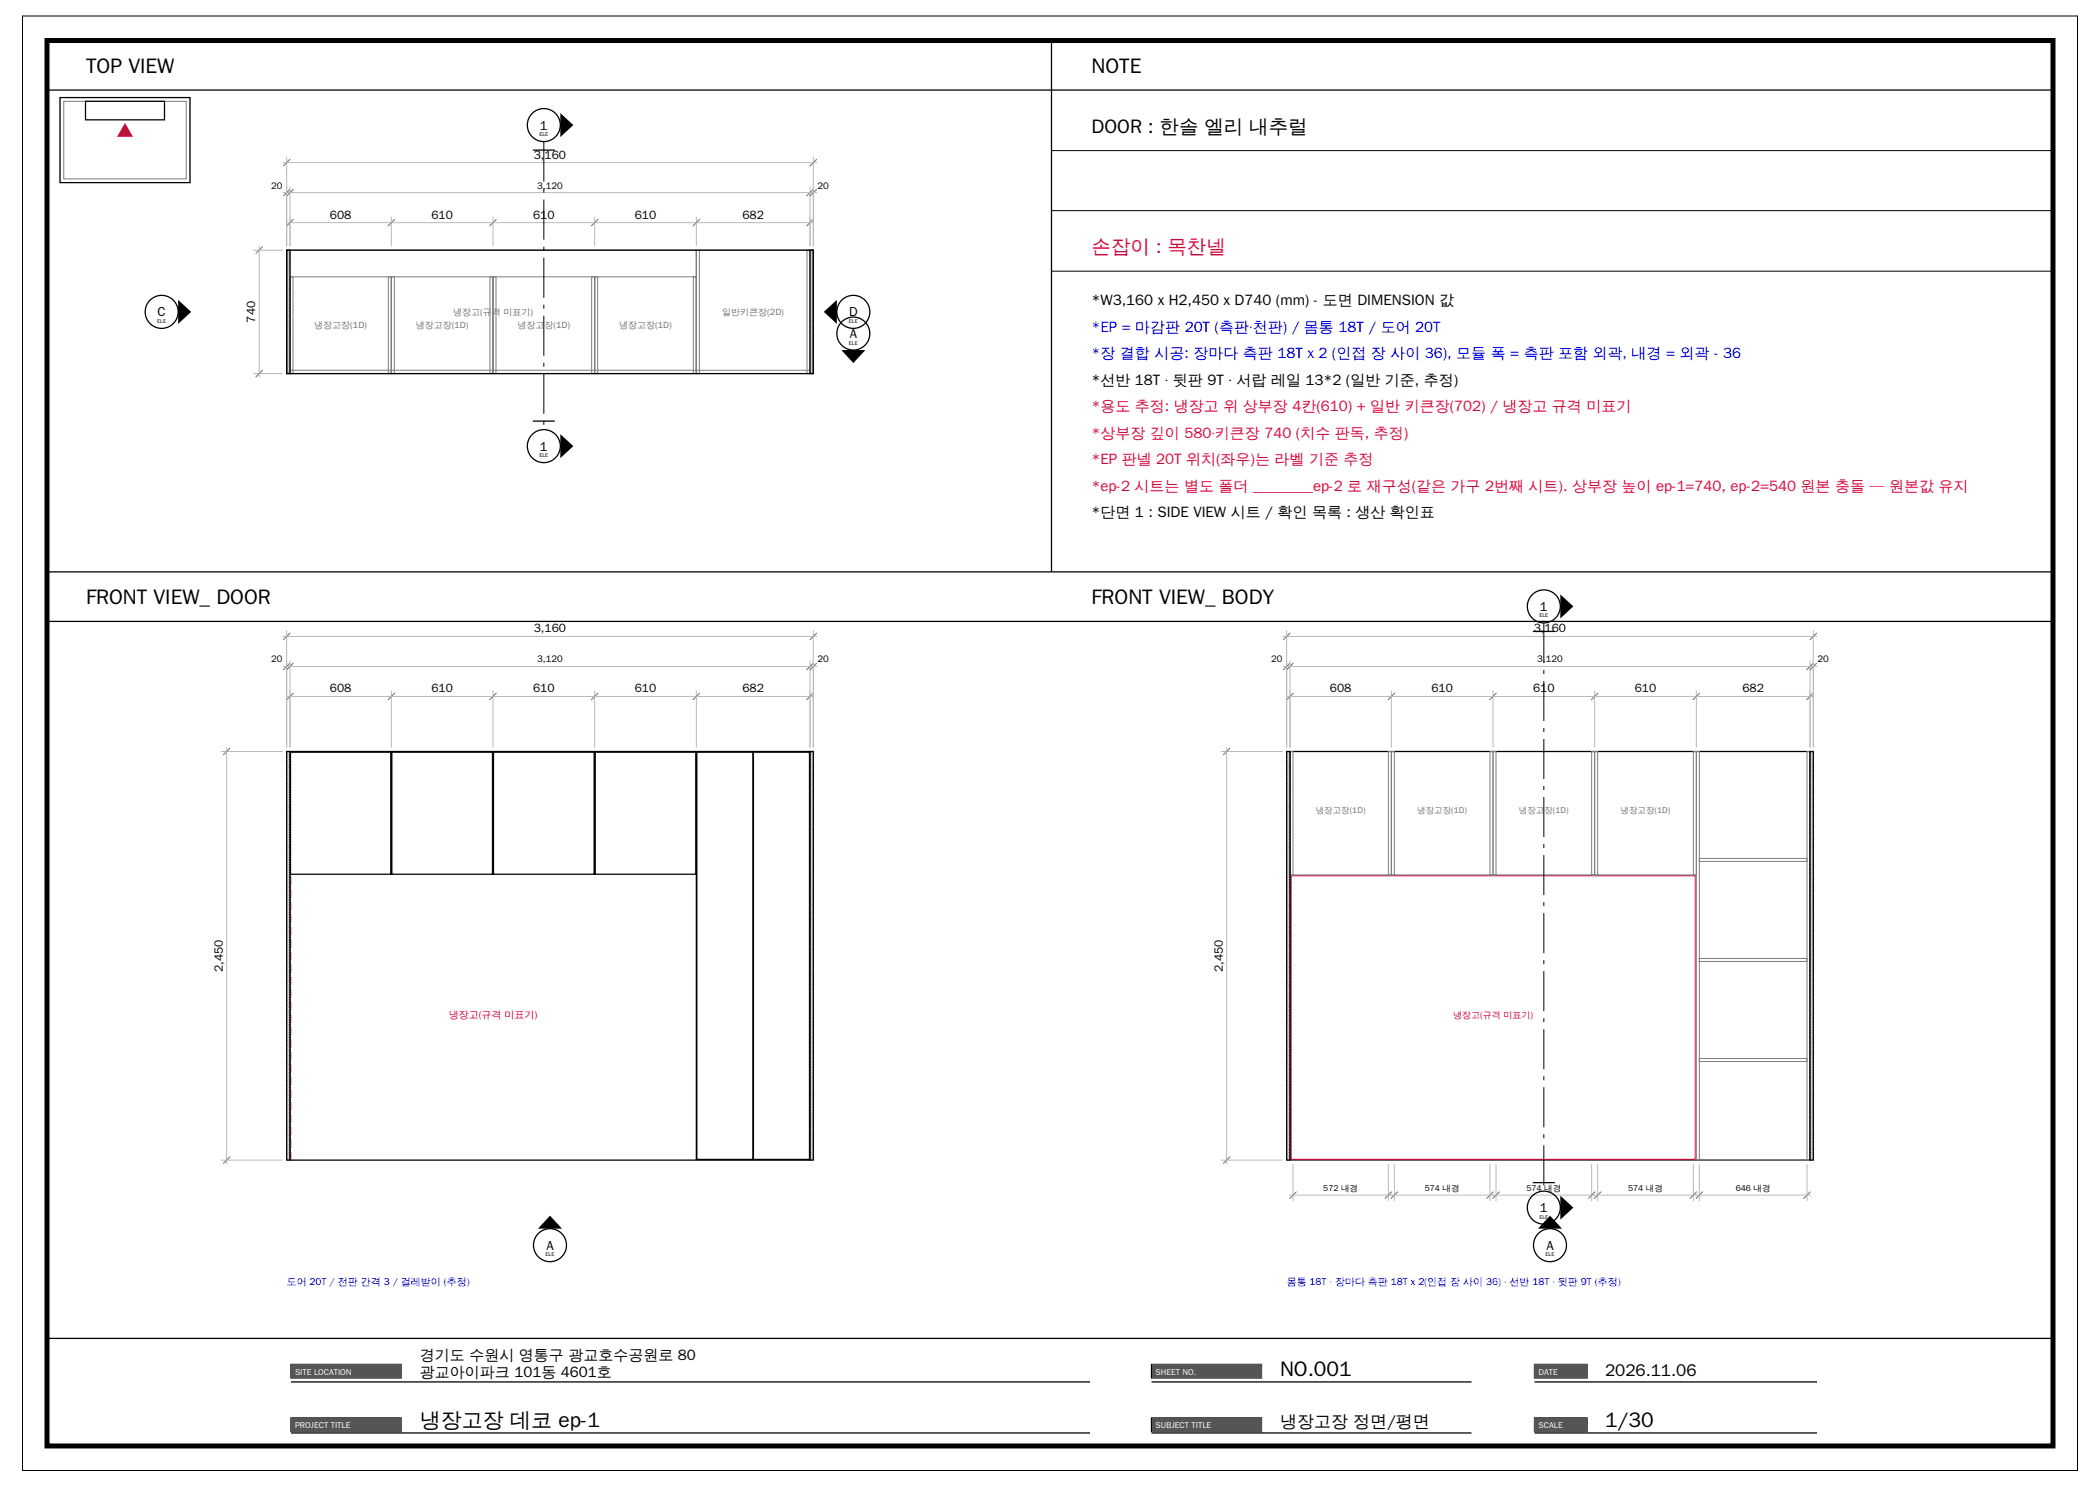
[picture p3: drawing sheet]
<svg xmlns="http://www.w3.org/2000/svg" width="420mm" height="297mm" viewBox="0 0 420 297" stroke-linecap="round" stroke-linejoin="round" font-family="sans-serif">
<path d="M4.5 3.2h411v290.7h-411zM210.3 30.1h200.3M210.3 42.1h200.3M210.3 54.2h200.3" fill="none" stroke="#000" stroke-width=".2"/>
<path d="M9.4 8.1h401.2v280.9h-401.2z" fill="none" stroke="#000" stroke-width="1" stroke-linecap="butt"/>
<path d="M9.4 18h401.2M210.3 8.6v105.7M9.4 114.3h401.2M9.4 124.2h401.2M9.4 267.5h401.2M58.2 272.7h22v2.7h-22z" fill="none" stroke="#000" stroke-width=".25"/>
<path d="M58.2 272.7h22v2.7h-22z" fill-rule="evenodd" fill="#555"/>
<path d="M58.2 276.2h159.8M58.2 283.4h22v2.7h-22z" fill="none" stroke="#000" stroke-width=".25"/>
<path d="M58.2 283.4h22v2.7h-22z" fill-rule="evenodd" fill="#555"/>
<path d="M230.3 272.7h22v2.7h-22zM58.2 286.4h159.8" fill="none" stroke="#000" stroke-width=".25"/>
<path d="M230.3 272.7h22v2.7h-22z" fill-rule="evenodd" fill="#555"/>
<path d="M230.3 276.2h64M230.3 283.4h22v2.7h-22z" fill="none" stroke="#000" stroke-width=".25"/>
<path d="M230.3 283.4h22v2.7h-22z" fill-rule="evenodd" fill="#555"/>
<path d="M306.9 272.7h10.5v2.7h-10.5zM230.3 286.4h64" fill="none" stroke="#000" stroke-width=".25"/>
<path d="M306.9 272.7h10.5v2.7h-10.5z" fill-rule="evenodd" fill="#555"/>
<path d="M306.9 276.2h56.5M306.9 283.4h10.5v2.7h-10.5z" fill="none" stroke="#000" stroke-width=".25"/>
<path d="M306.9 283.4h10.5v2.7h-10.5z" fill-rule="evenodd" fill="#555"/>
<path d="M12 19.5h26v17h-26zM17.1 20.2h15.8v3.8h-15.8zM306.9 286.4h56.5" fill="none" stroke="#000" stroke-width=".25"/>
<path d="M12.7 20.2h24.6v15.5h-24.6z" fill="none" stroke="#7d7d7d" stroke-width=".2"/>
<path d="M25 24.6l1.6 2.8h-3.2z" fill="#de0038"/>
<g fill="none" stroke="#7d7d7d" stroke-width=".2">
<path d="M58 50h81.3v24.7h-81.3zM58 55.3h20.3v19.4h-20.3zM58 55.3h.6v19.4h-.6zM77.7 55.3h.6v19.4h-.6zM78.3 55.3h20.3v19.4h-20.3zM78.3 55.3h.6v19.4h-.6zM98 55.3h.6v19.4h-.6zM98.6 55.3h20.3v19.4h-20.3zM98.6 55.3h.6v19.4h-.6zM118.3 55.3h.6v19.4h-.6zM118.9 55.3h20.4v19.4h-20.4zM118.9 55.3h.6v19.4h-.6z"/>
<path d="M138.7 55.3h.6v19.4h-.6zM139.3 50h22.7v24.7h-22.7zM139.3 50h.6v24.7h-.6zM161.4 50h.6v24.7h-.6zM58 74h104M258 150.2h.6v24.7h-.6zM277.7 150.2h.6v24.7h-.6zM278.3 150.2h.6v24.7h-.6zM298 150.2h.6v24.7h-.6zM298.6 150.2h.6v24.7h-.6zM318.3 150.2h.6v24.7h-.6zM318.9 150.2h.6v24.7h-.6z"/>
<path d="M338.7 150.2h.6v24.7h-.6zM339.3 150.2h.6v81.7h-.6zM361.4 150.2h.6v81.7h-.6zM258 174.9h81.3M339.9 171.6h21.5v.6h-21.5zM339.9 191.6h21.5v.6h-21.5zM339.9 211.6h21.5v.6h-21.5zM258 231.9h104"/>
</g>
<g fill="none" stroke="#aaa" stroke-width=".2">
<path d="M57.8 50l-.5 .4M58 50.2l-.7 .7M58 50.7l-.7 .7M58 51.1l-.7 .7M58 51.6l-.7 .7M58 52l-.7 .7M58 52.5l-.7 .7M58 52.9l-.7 .7M58 53.4l-.7 .6M58 53.8l-.7 .7M58 54.3l-.7 .7M58 54.7l-.7 .7"/>
<path d="M58 55.2l-.7 .6M58 55.6l-.7 .7M58 56.1l-.7 .7M58 56.5l-.7 .7M58 57l-.7 .7M58 57.4l-.7 .7M58 57.9l-.7 .6M58 58.3l-.7 .7M58 58.8l-.7 .6M58 59.2l-.7 .7M58 59.7l-.7 .6M162.5 50l-.5 .4"/>
<path d="M162.7 50.2l-.7 .7M162.7 50.7l-.7 .7M162.7 51.1l-.7 .7M162.7 51.6l-.7 .7M162.7 52l-.7 .7M162.7 52.5l-.7 .7M162.7 52.9l-.7 .7M162.7 53.4l-.7 .6M162.7 53.8l-.7 .7M162.7 54.3l-.7 .7M162.7 54.7l-.7 .7M162.7 55.2l-.7 .6"/>
<path d="M162.7 55.6l-.7 .7M162.7 56.1l-.7 .7M162.7 56.5l-.7 .7M162.7 57l-.7 .7M162.7 57.4l-.7 .7M162.7 57.9l-.7 .6M162.7 58.3l-.7 .7M162.7 58.8l-.7 .6M162.7 59.2l-.7 .7M162.7 59.7l-.7 .6M58 60.1l-.7 .7M58 60.6l-.7 .7"/>
<path d="M58 61l-.7 .7M58 61.5l-.7 .7M58 61.9l-.7 .7M58 62.4l-.7 .6M58 62.8l-.7 .7M58 63.3l-.7 .6M58 63.7l-.7 .7M58 64.2l-.7 .7M58 64.6l-.7 .7M58 65.1l-.7 .7M58 65.5l-.7 .7M58 66l-.7 .7"/>
<path d="M58 66.4l-.7 .7M58 66.9l-.7 .7M58 67.3l-.7 .7M58 67.8l-.7 .6M58 68.2l-.7 .7M58 68.7l-.7 .6M58 69.1l-.7 .7M58 69.6l-.7 .6M58 70l-.7 .7M58 70.5l-.7 .7M58 70.9l-.7 .7M58 71.4l-.7 .7"/>
<path d="M58 71.8l-.7 .7M58 72.3l-.7 .6M58 72.7l-.7 .7M58 73.2l-.7 .6M58 73.6l-.7 .7M58 74.1l-.6 .6M58 74.5l-.1 .2M162.7 60.1l-.7 .7M162.7 60.6l-.7 .7M162.7 61l-.7 .7M162.7 61.5l-.7 .7M162.7 61.9l-.7 .7"/>
<path d="M162.7 62.4l-.7 .6M162.7 62.8l-.7 .7M162.7 63.3l-.7 .6M162.7 63.7l-.7 .7M162.7 64.2l-.7 .7M162.7 64.6l-.7 .7M162.7 65.1l-.7 .7M162.7 65.5l-.7 .7M162.7 66l-.7 .7M162.7 66.4l-.7 .7M162.7 66.9l-.7 .7M162.7 67.3l-.7 .7"/>
<path d="M162.7 67.8l-.7 .6M162.7 68.2l-.7 .7M162.7 68.7l-.7 .6M162.7 69.1l-.7 .7M162.7 69.6l-.7 .6M162.7 70l-.7 .7M162.7 70.5l-.7 .7M162.7 70.9l-.7 .7M162.7 71.4l-.7 .7M162.7 71.8l-.7 .7M162.7 72.3l-.7 .6M162.7 72.7l-.7 .7"/>
<path d="M162.7 73.2l-.7 .6M162.7 73.6l-.7 .7M162.7 74.1l-.6 .6M162.7 74.5l-.2 .2M57.8 150.2l-.5 .5M58 154.5l-.7 .7M58 158.5l-.7 .7M58 150.5l-.7 .7M58 151l-.7 .7M58 151.5l-.7 .7M58 152l-.7 .7M58 152.5l-.7 .7"/>
<path d="M58 153l-.7 .7M58 153.5l-.7 .7M58 154l-.7 .7M58 155l-.7 .7M58 155.5l-.7 .7M58 156l-.7 .7M58 156.5l-.7 .7M58 157l-.7 .7M58 157.5l-.7 .7M58 158l-.7 .7M58 159l-.7 .7M58 159.5l-.7 .7"/>
<path d="M162.5 150.2l-.5 .5M162.7 150.5l-.7 .7M162.7 151l-.7 .7M162.7 151.5l-.7 .7M162.7 152l-.7 .7M162.7 152.5l-.7 .7M162.7 153l-.7 .7M162.7 153.5l-.7 .7M162.7 154l-.7 .7M162.7 154.5l-.7 .7M162.7 155l-.7 .7M162.7 155.5l-.7 .7"/>
<path d="M162.7 156l-.7 .7M162.7 156.5l-.7 .7M162.7 157l-.7 .7M162.7 157.5l-.7 .7M162.7 158l-.7 .7M162.7 158.5l-.7 .7M162.7 159l-.7 .7M162.7 159.5l-.7 .7M257.8 150.2l-.5 .5M258 150.5l-.7 .7M258 151l-.7 .7M258 151.5l-.7 .7"/>
<path d="M258 152l-.7 .7M258 152.5l-.7 .7M258 153l-.7 .7M258 153.5l-.7 .7M258 154l-.7 .7M258 154.5l-.7 .7M258 155l-.7 .7M258 155.5l-.7 .7M258 156l-.7 .7M258 156.5l-.7 .7M258 157l-.7 .7M258 157.5l-.7 .7"/>
<path d="M258 158l-.7 .7M258 158.5l-.7 .7M258 159l-.7 .7M258 159.5l-.7 .7M362.5 150.2l-.5 .5M362.7 150.5l-.7 .7M362.7 151l-.7 .7M362.7 151.5l-.7 .7M362.7 152l-.7 .7M362.7 152.5l-.7 .7M362.7 153l-.7 .7M362.7 153.5l-.7 .7"/>
<path d="M362.7 154l-.7 .7M362.7 154.5l-.7 .7M362.7 155l-.7 .7M362.7 155.5l-.7 .7M362.7 156l-.7 .7M362.7 156.5l-.7 .7M362.7 157l-.7 .7M362.7 157.5l-.7 .7M362.7 158l-.7 .7M362.7 158.5l-.7 .7M362.7 159l-.7 .7M362.7 159.5l-.7 .7"/>
<path d="M58 162.5l-.7 .7M58 163l-.7 .7M58 167.5l-.7 .7M58 168l-.7 .7M58 172l-.7 .7M58 160l-.7 .7M58 160.5l-.7 .7M58 161l-.7 .7M58 161.5l-.7 .7M58 162l-.7 .7M58 163.5l-.7 .7M58 164l-.7 .7"/>
<path d="M58 164.5l-.7 .7M58 165l-.7 .7M58 165.5l-.7 .7M58 166l-.7 .7M58 166.5l-.7 .7M58 167l-.7 .7M58 168.5l-.7 .7M58 169l-.7 .7M58 169.5l-.7 .7M58 170l-.7 .7M58 170.5l-.7 .7M58 171l-.7 .7"/>
<path d="M58 171.5l-.7 .7M58 172.5l-.7 .7M58 173l-.7 .7M58 173.5l-.7 .7M58 174l-.7 .7M58 174.5l-.7 .7M58 175l-.7 .7M58 175.5l-.7 .7M58 176l-.7 .7M58 176.5l-.7 .7M58 177l-.7 .7M58 177.5l-.7 .7"/>
<path d="M58 178l-.7 .7M58 178.5l-.7 .7M58 179l-.7 .7M58 179.5l-.7 .7M162.7 160l-.7 .7M162.7 160.5l-.7 .7M162.7 161l-.7 .7M162.7 161.5l-.7 .7M162.7 162l-.7 .7M162.7 162.5l-.7 .7M162.7 163l-.7 .7M162.7 163.5l-.7 .7"/>
<path d="M162.7 164l-.7 .7M162.7 164.5l-.7 .7M162.7 165l-.7 .7M162.7 165.5l-.7 .7M162.7 166l-.7 .7M162.7 166.5l-.7 .7M162.7 167l-.7 .7M162.7 167.5l-.7 .7M162.7 168l-.7 .7M162.7 168.5l-.7 .7M162.7 169l-.7 .7M162.7 169.5l-.7 .7"/>
<path d="M162.7 170l-.7 .7M162.7 170.5l-.7 .7M162.7 171l-.7 .7M162.7 171.5l-.7 .7M162.7 172l-.7 .7M162.7 172.5l-.7 .7M162.7 173l-.7 .7M162.7 173.5l-.7 .7M162.7 174l-.7 .7M162.7 174.5l-.7 .7M162.7 175l-.7 .7M162.7 175.5l-.7 .7"/>
<path d="M162.7 176l-.7 .7M162.7 176.5l-.7 .7M162.7 177l-.7 .7M162.7 177.5l-.7 .7M162.7 178l-.7 .7M162.7 178.5l-.7 .7M162.7 179l-.7 .7M162.7 179.5l-.7 .7M258 160l-.7 .7M258 160.5l-.7 .7M258 161l-.7 .7M258 161.5l-.7 .7"/>
<path d="M258 162l-.7 .7M258 162.5l-.7 .7M258 163l-.7 .7M258 163.5l-.7 .7M258 164l-.7 .7M258 164.5l-.7 .7M258 165l-.7 .7M258 165.5l-.7 .7M258 166l-.7 .7M258 166.5l-.7 .7M258 167l-.7 .7M258 167.5l-.7 .7"/>
<path d="M258 168l-.7 .7M258 168.5l-.7 .7M258 169l-.7 .7M258 169.5l-.7 .7M258 170l-.7 .7M258 170.5l-.7 .7M258 171l-.7 .7M258 171.5l-.7 .7M258 172l-.7 .7M258 172.5l-.7 .7M258 173l-.7 .7M258 173.5l-.7 .7"/>
<path d="M258 174l-.7 .7M258 174.5l-.7 .7M258 175l-.7 .7M258 175.5l-.7 .7M258 176l-.7 .7M258 176.5l-.7 .7M258 177l-.7 .7M258 177.5l-.7 .7M258 178l-.7 .7M258 178.5l-.7 .7M258 179l-.7 .7M258 179.5l-.7 .7"/>
<path d="M362.7 160l-.7 .7M362.7 160.5l-.7 .7M362.7 161l-.7 .7M362.7 161.5l-.7 .7M362.7 162l-.7 .7M362.7 162.5l-.7 .7M362.7 163l-.7 .7M362.7 163.5l-.7 .7M362.7 164l-.7 .7M362.7 164.5l-.7 .7M362.7 165l-.7 .7M362.7 165.5l-.7 .7"/>
<path d="M362.7 166l-.7 .7M362.7 166.5l-.7 .7M362.7 167l-.7 .7M362.7 167.5l-.7 .7M362.7 168l-.7 .7M362.7 168.5l-.7 .7M362.7 169l-.7 .7M362.7 169.5l-.7 .7M362.7 170l-.7 .7M362.7 170.5l-.7 .7M362.7 171l-.7 .7M362.7 171.5l-.7 .7"/>
<path d="M362.7 172l-.7 .7M362.7 172.5l-.7 .7M362.7 173l-.7 .7M362.7 173.5l-.7 .7M362.7 174l-.7 .7M362.7 174.5l-.7 .7M362.7 175l-.7 .7M362.7 175.5l-.7 .7M362.7 176l-.7 .7M362.7 176.5l-.7 .7M362.7 177l-.7 .7M362.7 177.5l-.7 .7"/>
<path d="M362.7 178l-.7 .7M362.7 178.5l-.7 .7M362.7 179l-.7 .7M362.7 179.5l-.7 .7M58 180l-.7 .7M58 180.5l-.7 .7M58 181l-.7 .7M58 181.5l-.7 .7M58 182l-.7 .7M58 182.5l-.7 .7M58 183l-.7 .7M58 183.5l-.7 .7"/>
<path d="M58 184l-.7 .7M58 184.5l-.7 .7M58 185l-.7 .7M58 185.5l-.7 .7M58 186l-.7 .7M58 186.5l-.7 .7M58 187l-.7 .7M58 187.5l-.7 .7M58 188l-.7 .7M58 188.5l-.7 .7M58 189l-.7 .7M58 189.5l-.7 .7"/>
<path d="M58 190l-.7 .7M58 190.5l-.7 .7M58 191l-.7 .7M58 191.5l-.7 .7M58 192l-.7 .7M58 192.5l-.7 .7M58 193l-.7 .7M58 193.5l-.7 .7M58 194l-.7 .7M58 194.5l-.7 .7M58 195l-.7 .7M58 195.5l-.7 .7"/>
<path d="M58 196l-.7 .7M58 196.5l-.7 .7M58 197l-.7 .7M58 197.5l-.7 .7M58 198l-.7 .7M58 198.5l-.7 .7M58 199l-.7 .7M58 199.5l-.7 .7M162.7 180l-.7 .7M162.7 180.5l-.7 .7M162.7 181l-.7 .7M162.7 181.5l-.7 .7"/>
<path d="M162.7 182l-.7 .7M162.7 182.5l-.7 .7M162.7 183l-.7 .7M162.7 183.5l-.7 .7M162.7 184l-.7 .7M162.7 184.5l-.7 .7M162.7 185l-.7 .7M162.7 185.5l-.7 .7M162.7 186l-.7 .7M162.7 186.5l-.7 .7M162.7 187l-.7 .7M162.7 187.5l-.7 .7"/>
<path d="M162.7 188l-.7 .7M162.7 188.5l-.7 .7M162.7 189l-.7 .7M162.7 189.5l-.7 .7M162.7 190l-.7 .7M162.7 190.5l-.7 .7M162.7 191l-.7 .7M162.7 191.5l-.7 .7M162.7 192l-.7 .7M162.7 192.5l-.7 .7M162.7 193l-.7 .7M162.7 193.5l-.7 .7"/>
<path d="M162.7 194l-.7 .7M162.7 194.5l-.7 .7M162.7 195l-.7 .7M162.7 195.5l-.7 .7M162.7 196l-.7 .7M162.7 196.5l-.7 .7M162.7 197l-.7 .7M162.7 197.5l-.7 .7M162.7 198l-.7 .7M162.7 198.5l-.7 .7M162.7 199l-.7 .7M162.7 199.5l-.7 .7"/>
<path d="M258 180l-.7 .7M258 180.5l-.7 .7M258 181l-.7 .7M258 181.5l-.7 .7M258 182l-.7 .7M258 182.5l-.7 .7M258 183l-.7 .7M258 183.5l-.7 .7M258 184l-.7 .7M258 184.5l-.7 .7M258 185l-.7 .7M258 185.5l-.7 .7"/>
<path d="M258 186l-.7 .7M258 186.5l-.7 .7M258 187l-.7 .7M258 187.5l-.7 .7M258 188l-.7 .7M258 188.5l-.7 .7M258 189l-.7 .7M258 189.5l-.7 .7M258 190l-.7 .7M258 190.5l-.7 .7M258 191l-.7 .7M258 191.5l-.7 .7"/>
<path d="M258 192l-.7 .7M258 192.5l-.7 .7M258 193l-.7 .7M258 193.5l-.7 .7M258 194l-.7 .7M258 194.5l-.7 .7M258 195l-.7 .7M258 195.5l-.7 .7M258 196l-.7 .7M258 196.5l-.7 .7M258 197l-.7 .7M258 197.5l-.7 .7"/>
<path d="M258 198l-.7 .7M258 198.5l-.7 .7M258 199l-.7 .7M258 199.5l-.7 .7M362.7 180l-.7 .7M362.7 180.5l-.7 .7M362.7 181l-.7 .7M362.7 181.5l-.7 .7M362.7 182l-.7 .7M362.7 182.5l-.7 .7M362.7 183l-.7 .7M362.7 183.5l-.7 .7"/>
<path d="M362.7 184l-.7 .7M362.7 184.5l-.7 .7M362.7 185l-.7 .7M362.7 185.5l-.7 .7M362.7 186l-.7 .7M362.7 186.5l-.7 .7M362.7 187l-.7 .7M362.7 187.5l-.7 .7M362.7 188l-.7 .7M362.7 188.5l-.7 .7M362.7 189l-.7 .7M362.7 189.5l-.7 .7"/>
<path d="M362.7 190l-.7 .7M362.7 190.5l-.7 .7M362.7 191l-.7 .7M362.7 191.5l-.7 .7M362.7 192l-.7 .7M362.7 192.5l-.7 .7M362.7 193l-.7 .7M362.7 193.5l-.7 .7M362.7 194l-.7 .7M362.7 194.5l-.7 .7M362.7 195l-.7 .7M362.7 195.5l-.7 .7"/>
<path d="M362.7 196l-.7 .7M362.7 196.5l-.7 .7M362.7 197l-.7 .7M362.7 197.5l-.7 .7M362.7 198l-.7 .7M362.7 198.5l-.7 .7M362.7 199l-.7 .7M362.7 199.5l-.7 .7M58 200l-.7 .7M58 200.5l-.7 .7M58 201l-.7 .7M58 201.5l-.7 .7"/>
<path d="M58 202l-.7 .7M58 202.5l-.7 .7M58 203l-.7 .7M58 203.5l-.7 .7M58 204l-.7 .7M58 204.5l-.7 .7M58 205l-.7 .7M58 205.5l-.7 .7M58 206l-.7 .7M58 206.5l-.7 .7M58 207l-.7 .7M58 207.5l-.7 .7"/>
<path d="M58 208l-.7 .7M58 208.5l-.7 .7M58 209l-.7 .7M58 209.5l-.7 .7M58 210l-.7 .7M58 210.5l-.7 .7M58 211l-.7 .7M58 211.5l-.7 .7M58 212l-.7 .7M58 212.5l-.7 .7M58 213l-.7 .7M58 213.5l-.7 .7"/>
<path d="M58 214l-.7 .7M58 214.5l-.7 .7M58 215l-.7 .7M58 215.5l-.7 .7M58 216l-.7 .7M58 216.5l-.7 .7M58 217l-.7 .7M58 217.5l-.7 .7M58 218l-.7 .7M58 218.5l-.7 .7M58 219l-.7 .7M58 219.5l-.7 .7"/>
<path d="M162.7 200l-.7 .7M162.7 200.5l-.7 .7M162.7 201l-.7 .7M162.7 201.5l-.7 .7M162.7 202l-.7 .7M162.7 202.5l-.7 .7M162.7 203l-.7 .7M162.7 203.5l-.7 .7M162.7 204l-.7 .7M162.7 204.5l-.7 .7M162.7 205l-.7 .7M162.7 205.5l-.7 .7"/>
<path d="M162.7 206l-.7 .7M162.7 206.5l-.7 .7M162.7 207l-.7 .7M162.7 207.5l-.7 .7M162.7 208l-.7 .7M162.7 208.5l-.7 .7M162.7 209l-.7 .7M162.7 209.5l-.7 .7M162.7 210l-.7 .7M162.7 210.5l-.7 .7M162.7 211l-.7 .7M162.7 211.5l-.7 .7"/>
<path d="M162.7 212l-.7 .7M162.7 212.5l-.7 .7M162.7 213l-.7 .7M162.7 213.5l-.7 .7M162.7 214l-.7 .7M162.7 214.5l-.7 .7M162.7 215l-.7 .7M162.7 215.5l-.7 .7M162.7 216l-.7 .7M162.7 216.5l-.7 .7M162.7 217l-.7 .7M162.7 217.5l-.7 .7"/>
<path d="M162.7 218l-.7 .7M162.7 218.5l-.7 .7M162.7 219l-.7 .7M162.7 219.5l-.7 .7M258 200l-.7 .7M258 200.5l-.7 .7M258 201l-.7 .7M258 201.5l-.7 .7M258 202l-.7 .7M258 202.5l-.7 .7M258 203l-.7 .7M258 203.5l-.7 .7"/>
<path d="M258 204l-.7 .7M258 204.5l-.7 .7M258 205l-.7 .7M258 205.5l-.7 .7M258 206l-.7 .7M258 206.5l-.7 .7M258 207l-.7 .7M258 207.5l-.7 .7M258 208l-.7 .7M258 208.5l-.7 .7M258 209l-.7 .7M258 209.5l-.7 .7"/>
<path d="M258 210l-.7 .7M258 210.5l-.7 .7M258 211l-.7 .7M258 211.5l-.7 .7M258 212l-.7 .7M258 212.5l-.7 .7M258 213l-.7 .7M258 213.5l-.7 .7M258 214l-.7 .7M258 214.5l-.7 .7M258 215l-.7 .7M258 215.5l-.7 .7"/>
<path d="M258 216l-.7 .7M258 216.5l-.7 .7M258 217l-.7 .7M258 217.5l-.7 .7M258 218l-.7 .7M258 218.5l-.7 .7M258 219l-.7 .7M258 219.5l-.7 .7M362.7 200l-.7 .7M362.7 200.5l-.7 .7M362.7 201l-.7 .7M362.7 201.5l-.7 .7"/>
<path d="M362.7 202l-.7 .7M362.7 202.5l-.7 .7M362.7 203l-.7 .7M362.7 203.5l-.7 .7M362.7 204l-.7 .7M362.7 204.5l-.7 .7M362.7 205l-.7 .7M362.7 205.5l-.7 .7M362.7 206l-.7 .7M362.7 206.5l-.7 .7M362.7 207l-.7 .7M362.7 207.5l-.7 .7"/>
<path d="M362.7 208l-.7 .7M362.7 208.5l-.7 .7M362.7 209l-.7 .7M362.7 209.5l-.7 .7M362.7 210l-.7 .7M362.7 210.5l-.7 .7M362.7 211l-.7 .7M362.7 211.5l-.7 .7M362.7 212l-.7 .7M362.7 212.5l-.7 .7M362.7 213l-.7 .7M362.7 213.5l-.7 .7"/>
<path d="M362.7 214l-.7 .7M362.7 214.5l-.7 .7M362.7 215l-.7 .7M362.7 215.5l-.7 .7M362.7 216l-.7 .7M362.7 216.5l-.7 .7M362.7 217l-.7 .7M362.7 217.5l-.7 .7M362.7 218l-.7 .7M362.7 218.5l-.7 .7M362.7 219l-.7 .7M362.7 219.5l-.7 .7"/>
<path d="M58 220l-.7 .7M58 220.5l-.7 .7M58 221l-.7 .7M58 221.5l-.7 .7M58 222l-.7 .7M58 222.5l-.7 .7M58 223l-.7 .7M58 223.5l-.7 .7M58 224l-.7 .7M58 224.5l-.7 .7M58 225l-.7 .7M58 225.5l-.7 .7"/>
<path d="M58 226l-.7 .7M58 226.5l-.7 .7M58 227l-.7 .7M58 227.5l-.7 .7M58 228l-.7 .7M58 228.5l-.7 .7M58 229l-.7 .7M58 229.5l-.7 .7M58 230l-.7 .7M58 230.5l-.7 .7M58 231l-.7 .7M58 231.5l-.3 .4"/>
<path d="M162.7 220l-.7 .7M162.7 220.5l-.7 .7M162.7 221l-.7 .7M162.7 221.5l-.7 .7M162.7 222l-.7 .7M162.7 222.5l-.7 .7M162.7 223l-.7 .7M162.7 223.5l-.7 .7M162.7 224l-.7 .7M162.7 224.5l-.7 .7M162.7 225l-.7 .7M162.7 225.5l-.7 .7"/>
<path d="M162.7 226l-.7 .7M162.7 226.5l-.7 .7M162.7 227l-.7 .7M162.7 227.5l-.7 .7M162.7 228l-.7 .7M162.7 228.5l-.7 .7M162.7 229l-.7 .7M162.7 229.5l-.7 .7M162.7 230l-.7 .7M162.7 230.5l-.7 .7M162.7 231l-.7 .7M162.7 231.5l-.4 .4"/>
<path d="M258 220l-.7 .7M258 220.5l-.7 .7M258 221l-.7 .7M258 221.5l-.7 .7M258 222l-.7 .7M258 222.5l-.7 .7M258 223l-.7 .7M258 223.5l-.7 .7M258 224l-.7 .7M258 224.5l-.7 .7M258 225l-.7 .7M258 225.5l-.7 .7"/>
<path d="M258 226l-.7 .7M258 226.5l-.7 .7M258 227l-.7 .7M258 227.5l-.7 .7M258 228l-.7 .7M258 228.5l-.7 .7M258 229l-.7 .7M258 229.5l-.7 .7M258 230l-.7 .7M258 230.5l-.7 .7M258 231l-.7 .7M258 231.5l-.3 .4"/>
<path d="M362.7 220l-.7 .7M362.7 220.5l-.7 .7M362.7 221l-.7 .7M362.7 221.5l-.7 .7M362.7 222l-.7 .7M362.7 222.5l-.7 .7M362.7 223l-.7 .7M362.7 223.5l-.7 .7M362.7 224l-.7 .7M362.7 224.5l-.7 .7M362.7 225l-.7 .7M362.7 225.5l-.7 .7"/>
<path d="M362.7 226l-.7 .7M362.7 226.5l-.7 .7M362.7 227l-.7 .7M362.7 227.5l-.7 .7M362.7 228l-.7 .7M362.7 228.5l-.7 .7M362.7 229l-.7 .7M362.7 229.5l-.7 .7M362.7 230l-.7 .7M362.7 230.5l-.7 .7M362.7 231l-.7 .7M362.7 231.5l-.4 .4"/>
</g>
<g fill="none" stroke="#000" stroke-width=".25">
<path d="M106.6 30h4.4M57.3 50h.7v24.7h-.7zM57.3 50h105.4v24.7h-105.4zM162 50h.7v24.7h-.7zM106.6 84.2h4.4M306.6 126.2h4.4M57.3 150.2h.7v81.7h-.7zM58 150.2h104v81.7h-104zM58.1 150.3h20.1v24.4h-20.1zM78.3 150.2v24.7M78.4 150.3h20.1v24.4h-20.1zM98.6 150.2v24.7"/>
<path d="M98.7 150.3h20.1v24.4h-20.1zM118.9 150.2v24.7M119 150.3h20.2v24.4h-20.2zM139.3 150.2v81.7M139.4 150.3h11.2v81.4h-11.2zM150.7 150.3h11.2v81.4h-11.2zM162 150.2h.7v81.7h-.7zM257.3 150.2h.7v81.7h-.7zM258 150.2h104v81.7h-104zM362 150.2h.7v81.7h-.7zM306.6 236.4h4.4"/>
<circle cx="108.8" cy="25" r="3.3"/>
<circle cx="32.3" cy="62.3" r="3.3"/>
<circle cx="170.7" cy="62.3" r="3.3"/>
<circle cx="170.7" cy="66.7" r="3.3"/>
<circle cx="108.8" cy="89.2" r="3.3"/>
<circle cx="308.8" cy="121.2" r="3.3"/>
<circle cx="110" cy="248.9" r="3.3"/>
<circle cx="308.8" cy="241.4" r="3.3"/>
<circle cx="310" cy="248.9" r="3.3"/>
</g>
<g fill="none" stroke="#b9b9b9" stroke-width=".2">
<path d="M56.5 38.5h107M56.5 32.5h107M57.3 31.3v17.9M58 37.3v11.9M162 37.3v11.9M162.7 31.3v17.9M50.6 50h5.9M51.8 49.2v26.3M57.2 44.5h105.6M78.3 43.3v5.9M98.6 43.3v5.9M118.9 43.3v5.9"/>
<path d="M139.3 43.3v5.9M50.6 74.7h5.9M56.5 133.2h107M56.5 127.2h107M57.2 139.2h105.6M57.3 126v23.4M58 132v17.4M78.3 138v11.4M98.6 138v11.4M118.9 138v11.4M139.3 138v11.4M162 132v17.4"/>
<path d="M162.7 126v23.4M256.5 133.2h107M256.5 127.2h107M257.2 139.2h105.6M257.3 126v23.4M258 132v17.4M278.3 138v11.4M298.6 138v11.4M318.9 138v11.4M339.3 138v11.4M362 132v17.4M362.7 126v23.4"/>
<path d="M44.1 150.2h12.4M45.3 149.4v83.3M244.1 150.2h12.4M245.3 149.4v83.3M44.1 231.9h12.4M244.1 231.9h12.4M257.8 238.9h104.4M258.6 232.7v7.4M277.7 232.7v7.4M278.9 232.7v7.4M298 232.7v7.4M299.2 232.7v7.4"/>
<path d="M318.3 232.7v7.4M319.5 232.7v7.4M338.7 232.7v7.4M339.9 232.7v7.4M361.4 232.7v7.4"/>
</g>
<g fill="none" stroke="#6e6e6e" stroke-width=".2">
<path d="M58 37.8l-1.4 1.4M58 31.8l-1.4 1.4M58.7 37.8l-1.4 1.4M162.7 37.8l-1.4 1.4M163.4 37.8l-1.4 1.4M163.4 31.8l-1.4 1.4M52.5 49.3l-1.4 1.4M58.7 43.8l-1.4 1.4M79 43.8l-1.4 1.4M99.3 43.8l-1.4 1.4M119.6 43.8l-1.4 1.4M140 43.8l-1.4 1.4"/>
<path d="M162.7 43.8l-1.4 1.4M52.5 74l-1.4 1.4M58 132.5l-1.4 1.4M58 126.5l-1.4 1.4M58.7 138.5l-1.4 1.4M58.7 132.5l-1.4 1.4M79 138.5l-1.4 1.4M99.3 138.5l-1.4 1.4M119.6 138.5l-1.4 1.4M140 138.5l-1.4 1.4M162.7 138.5l-1.4 1.4M162.7 132.5l-1.4 1.4"/>
<path d="M163.4 132.5l-1.4 1.4M163.4 126.5l-1.4 1.4M258 132.5l-1.4 1.4M258 126.5l-1.4 1.4M258.7 138.5l-1.4 1.4M258.7 132.5l-1.4 1.4M279 138.5l-1.4 1.4M299.3 138.5l-1.4 1.4M319.6 138.5l-1.4 1.4M340 138.5l-1.4 1.4M362.7 138.5l-1.4 1.4M362.7 132.5l-1.4 1.4"/>
<path d="M363.4 132.5l-1.4 1.4M363.4 126.5l-1.4 1.4M46 149.5l-1.4 1.4M246 149.5l-1.4 1.4M46 231.2l-1.4 1.4M246 231.2l-1.4 1.4M259.3 238.2l-1.4 1.4M278.4 238.2l-1.4 1.4M279.6 238.2l-1.4 1.4M298.7 238.2l-1.4 1.4M299.9 238.2l-1.4 1.4M319 238.2l-1.4 1.4"/>
<path d="M320.2 238.2l-1.4 1.4M339.4 238.2l-1.4 1.4M340.6 238.2l-1.4 1.4M362.1 238.2l-1.4 1.4"/>
</g>
<path d="M112.1 22.6l2.6 2.4-2.6 2.4zM35.6 59.9l2.6 2.4-2.6 2.4zM164.8 62.3l2.6-2.4v4.8zM168.3 70h4.8l-2.4 2.6zM112.1 86.8l2.6 2.4-2.6 2.4zM312.1 118.8l2.6 2.4-2.6 2.4zM312.1 239l2.6 2.4-2.6 2.4zM110 243l2.4 2.6h-4.8zM310 243l2.4 2.6h-4.8z" fill="#000"/>
<g fill="none" stroke="#000" stroke-width=".2">
<path d="M108.8 28.3v8M108.8 37.7v.8M108.8 39.9v8M108.8 49.3v.8M108.8 51.5v8M108.8 60.9v.8M108.8 63.1v8M108.8 72.5v.8M108.8 74.7v8M108.8 84.1v.8M308.8 124.5v8M308.8 133.9v.8"/>
<path d="M308.8 136.1v8M308.8 145.5v.8M308.8 147.7v8M308.8 157.1v.8M308.8 159.3v8M308.8 168.7v.8M308.8 170.9v8M308.8 180.3v.8M308.8 182.5v8M308.8 191.9v.8M308.8 194.1v8M308.8 203.5v.8"/>
<path d="M308.8 205.7v8M308.8 215.1v.8M308.8 217.3v8M308.8 226.7v.8M308.8 228.9v8"/>
</g>
<g fill="none" stroke="#de0038" stroke-width=".2">
<path d="M58.2 175.3v1.6M58.2 177.8v1.6M258.2 175h80.8v56.7h-80.8zM58.2 180.3v1.6M58.2 182.8v1.6M58.2 185.3v1.6M58.2 187.8v1.6M58.2 190.3v1.6M58.2 192.8v1.6M58.2 195.3v1.6M58.2 197.8v1.6M58.2 200.3v1.6"/>
<path d="M58.2 202.8v1.6M58.2 205.3v1.6M58.2 207.8v1.6M58.2 210.3v1.6M58.2 212.8v1.6M58.2 215.3v1.6M58.2 217.8v1.6M58.2 220.3v1.6M58.2 222.8v1.6M58.2 225.3v1.6M58.2 227.8v1.6M58.2 230.3v1.6"/>
</g>
<g font-size="4.2">
<text x="17.2" y="14.5">TOP VIEW</text>
<text x="218.3" y="14.5">NOTE</text>
<text x="17.2" y="120.8">FRONT VIEW_ DOOR</text>
<text x="218.3" y="120.8">FRONT VIEW_ BODY</text>
<text x="256" y="275">NO.001</text>
<text x="84" y="285.2">냉장고장 데코 ep-1</text>
<text x="321" y="285.2">1/30</text>
</g>
<text font-size="3.9" x="218.3" y="26.6">DOOR : 한솔 엘리 내추럴</text>
<text font-size="3.9" fill="#de0038" x="218.3" y="50.6">손잡이 : 목찬넬</text>
<g font-size="3.4">
<text x="321" y="275">2026.11.06</text>
<text x="256" y="285.2">냉장고장 정면/평면</text>
</g>
<g font-size="3">
<text x="218.3" y="61">*W3,160 x H2,450 x D740 (mm) - 도면 DIMENSION 값</text>
<text x="218.3" y="76.9">*선반 18T · 뒷판 9T · 서랍 레일 13*2 (일반 기준, 추정)</text>
<text x="218.3" y="103.4">*단면 1 : SIDE VIEW 시트 / 확인 목록 : 생산 확인표</text>
<text x="84" y="271.9">경기도 수원시 영통구 광교호수공원로 80</text>
<text x="84" y="275.3">광교아이파크 101동 4601호</text>
</g>
<g font-size="3" fill="#00f">
<text x="218.3" y="66.3">*EP = 마감판 20T (측판·천판) / 몸통 18T / 도어 20T</text>
<text x="218.3" y="71.6">*장 결합 시공: 장마다 측판 18T x 2 (인접 장 사이 36), 모듈 폭 = 측판 포함 외곽, 내경 = 외곽 - 36</text>
</g>
<g font-size="3" fill="#de0038">
<text x="218.3" y="82.2">*용도 추정: 냉장고 위 상부장 4칸(610) + 일반 키큰장(702) / 냉장고 규격 미표기</text>
<text x="218.3" y="87.5">*상부장 깊이 580·키큰장 740 (치수 판독, 추정)</text>
<text x="218.3" y="92.8">*EP 판넬 20T 위치(좌우)는 라벨 기준 추정</text>
<text x="218.3" y="98.1">*ep-2 시트는 별도 폴더 ________ep-2 로 재구성(같은 가구 2번째 시트). 상부장 높이 ep-1=740, ep-2=540 원본 충돌 — 원본값 유지</text>
</g>
<g font-size="2.6">
<text x="108" y="25.9">1</text>
<text x="31.5" y="63.2">C</text>
<text x="169.8" y="63.2">D</text>
<text x="169.9" y="67.6">A</text>
<text x="108" y="90.1">1</text>
<text x="308" y="122.1">1</text>
<text x="308" y="242.3">1</text>
<text x="109.3" y="249.8">A</text>
<text x="309.3" y="249.8">A</text>
</g>
<g font-size="2.4">
<text x="106.8" y="31.7">3,160</text>
<text x="66" y="43.7">608</text>
<text x="86.3" y="43.7">610</text>
<text x="106.6" y="43.7">610</text>
<text x="126.9" y="43.7">610</text>
<text x="148.5" y="43.7">682</text>
<text x="51" y="64.5" transform="rotate(-90 51 64.5)">740</text>
<text x="106.8" y="126.4">3,160</text>
<text x="306.8" y="126.4">3,160</text>
<text x="66" y="138.4">608</text>
<text x="86.3" y="138.4">610</text>
<text x="106.6" y="138.4">610</text>
<text x="126.9" y="138.4">610</text>
<text x="148.5" y="138.4">682</text>
<text x="266" y="138.4">608</text>
<text x="286.3" y="138.4">610</text>
<text x="306.6" y="138.4">610</text>
<text x="326.9" y="138.4">610</text>
<text x="348.5" y="138.4">682</text>
<text x="44.5" y="194.3" transform="rotate(-90 44.5 194.3)">2,450</text>
<text x="244.5" y="194.3" transform="rotate(-90 244.5 194.3)">2,450</text>
</g>
<text font-size="2" fill="#de0038" x="89.7" y="203.4">냉장고(규격 미표기)</text>
<g font-size="2" fill="#00f">
<text x="57.3" y="256.9">도어 20T / 전판 간격 3 / 걸레받이 (추정)</text>
<text x="257.3" y="256.9">몸통 18T · 장마다 측판 18T x 2(인접 장 사이 36) · 선반 18T · 뒷판 9T (추정)</text>
</g>
<g font-size="1.9">
<text x="54.3" y="37.7">20</text>
<text x="107.4" y="37.7">3,120</text>
<text x="163.5" y="37.7">20</text>
<text x="54.3" y="132.4">20</text>
<text x="107.4" y="132.4">3,120</text>
<text x="163.5" y="132.4">20</text>
<text x="254.3" y="132.4">20</text>
<text x="307.4" y="132.4">3,120</text>
<text x="363.5" y="132.4">20</text>
</g>
<g font-size="1.8" fill="#6e6e6e">
<text x="62.9" y="65.6">냉장고장(1D)</text>
<text x="83.2" y="65.6">냉장고장(1D)</text>
<text x="90.6" y="62.9">냉장고(규격 미표기)</text>
<text x="103.5" y="65.6">냉장고장(1D)</text>
<text x="123.8" y="65.6">냉장고장(1D)</text>
<text x="144.5" y="62.9">일반키큰장(2D)</text>
</g>
<text font-size="1.8" fill="#de0038" x="290.6" y="203.4">냉장고(규격 미표기)</text>
<g font-size="1.7" fill="#6e6e6e">
<text x="263.2" y="162.5">냉장고장(1D)</text>
<text x="283.5" y="162.5">냉장고장(1D)</text>
<text x="303.8" y="162.5">냉장고장(1D)</text>
<text x="324.1" y="162.5">냉장고장(1D)</text>
</g>
<g font-size="1.7">
<text x="264.6" y="238.1">572 내경</text>
<text x="284.9" y="238.1">574 내경</text>
<text x="305.3" y="238.1">574 내경</text>
<text x="325.6" y="238.1">574 내경</text>
<text x="347.1" y="238.1">646 내경</text>
</g>
<g font-size="1.7" fill="#fff">
<text x="59" y="274.8">SITE LOCATION</text>
<text x="231.1" y="274.8">SHEET NO.</text>
<text x="307.7" y="274.8">DATE</text>
<text x="59" y="285.5">PROJECT TITLE</text>
<text x="231.1" y="285.5">SUBJECT TITLE</text>
<text x="307.7" y="285.5">SCALE</text>
</g>
<g font-size="1.1">
<text x="107.9" y="27.2">ELE</text>
<text x="31.4" y="64.5">ELE</text>
<text x="169.8" y="64.5">ELE</text>
<text x="169.8" y="68.9">ELE</text>
<text x="107.9" y="91.4">ELE</text>
<text x="307.9" y="123.4">ELE</text>
<text x="307.9" y="243.6">ELE</text>
<text x="109.1" y="251.1">ELE</text>
<text x="309.1" y="251.1">ELE</text>
</g>
</svg>
